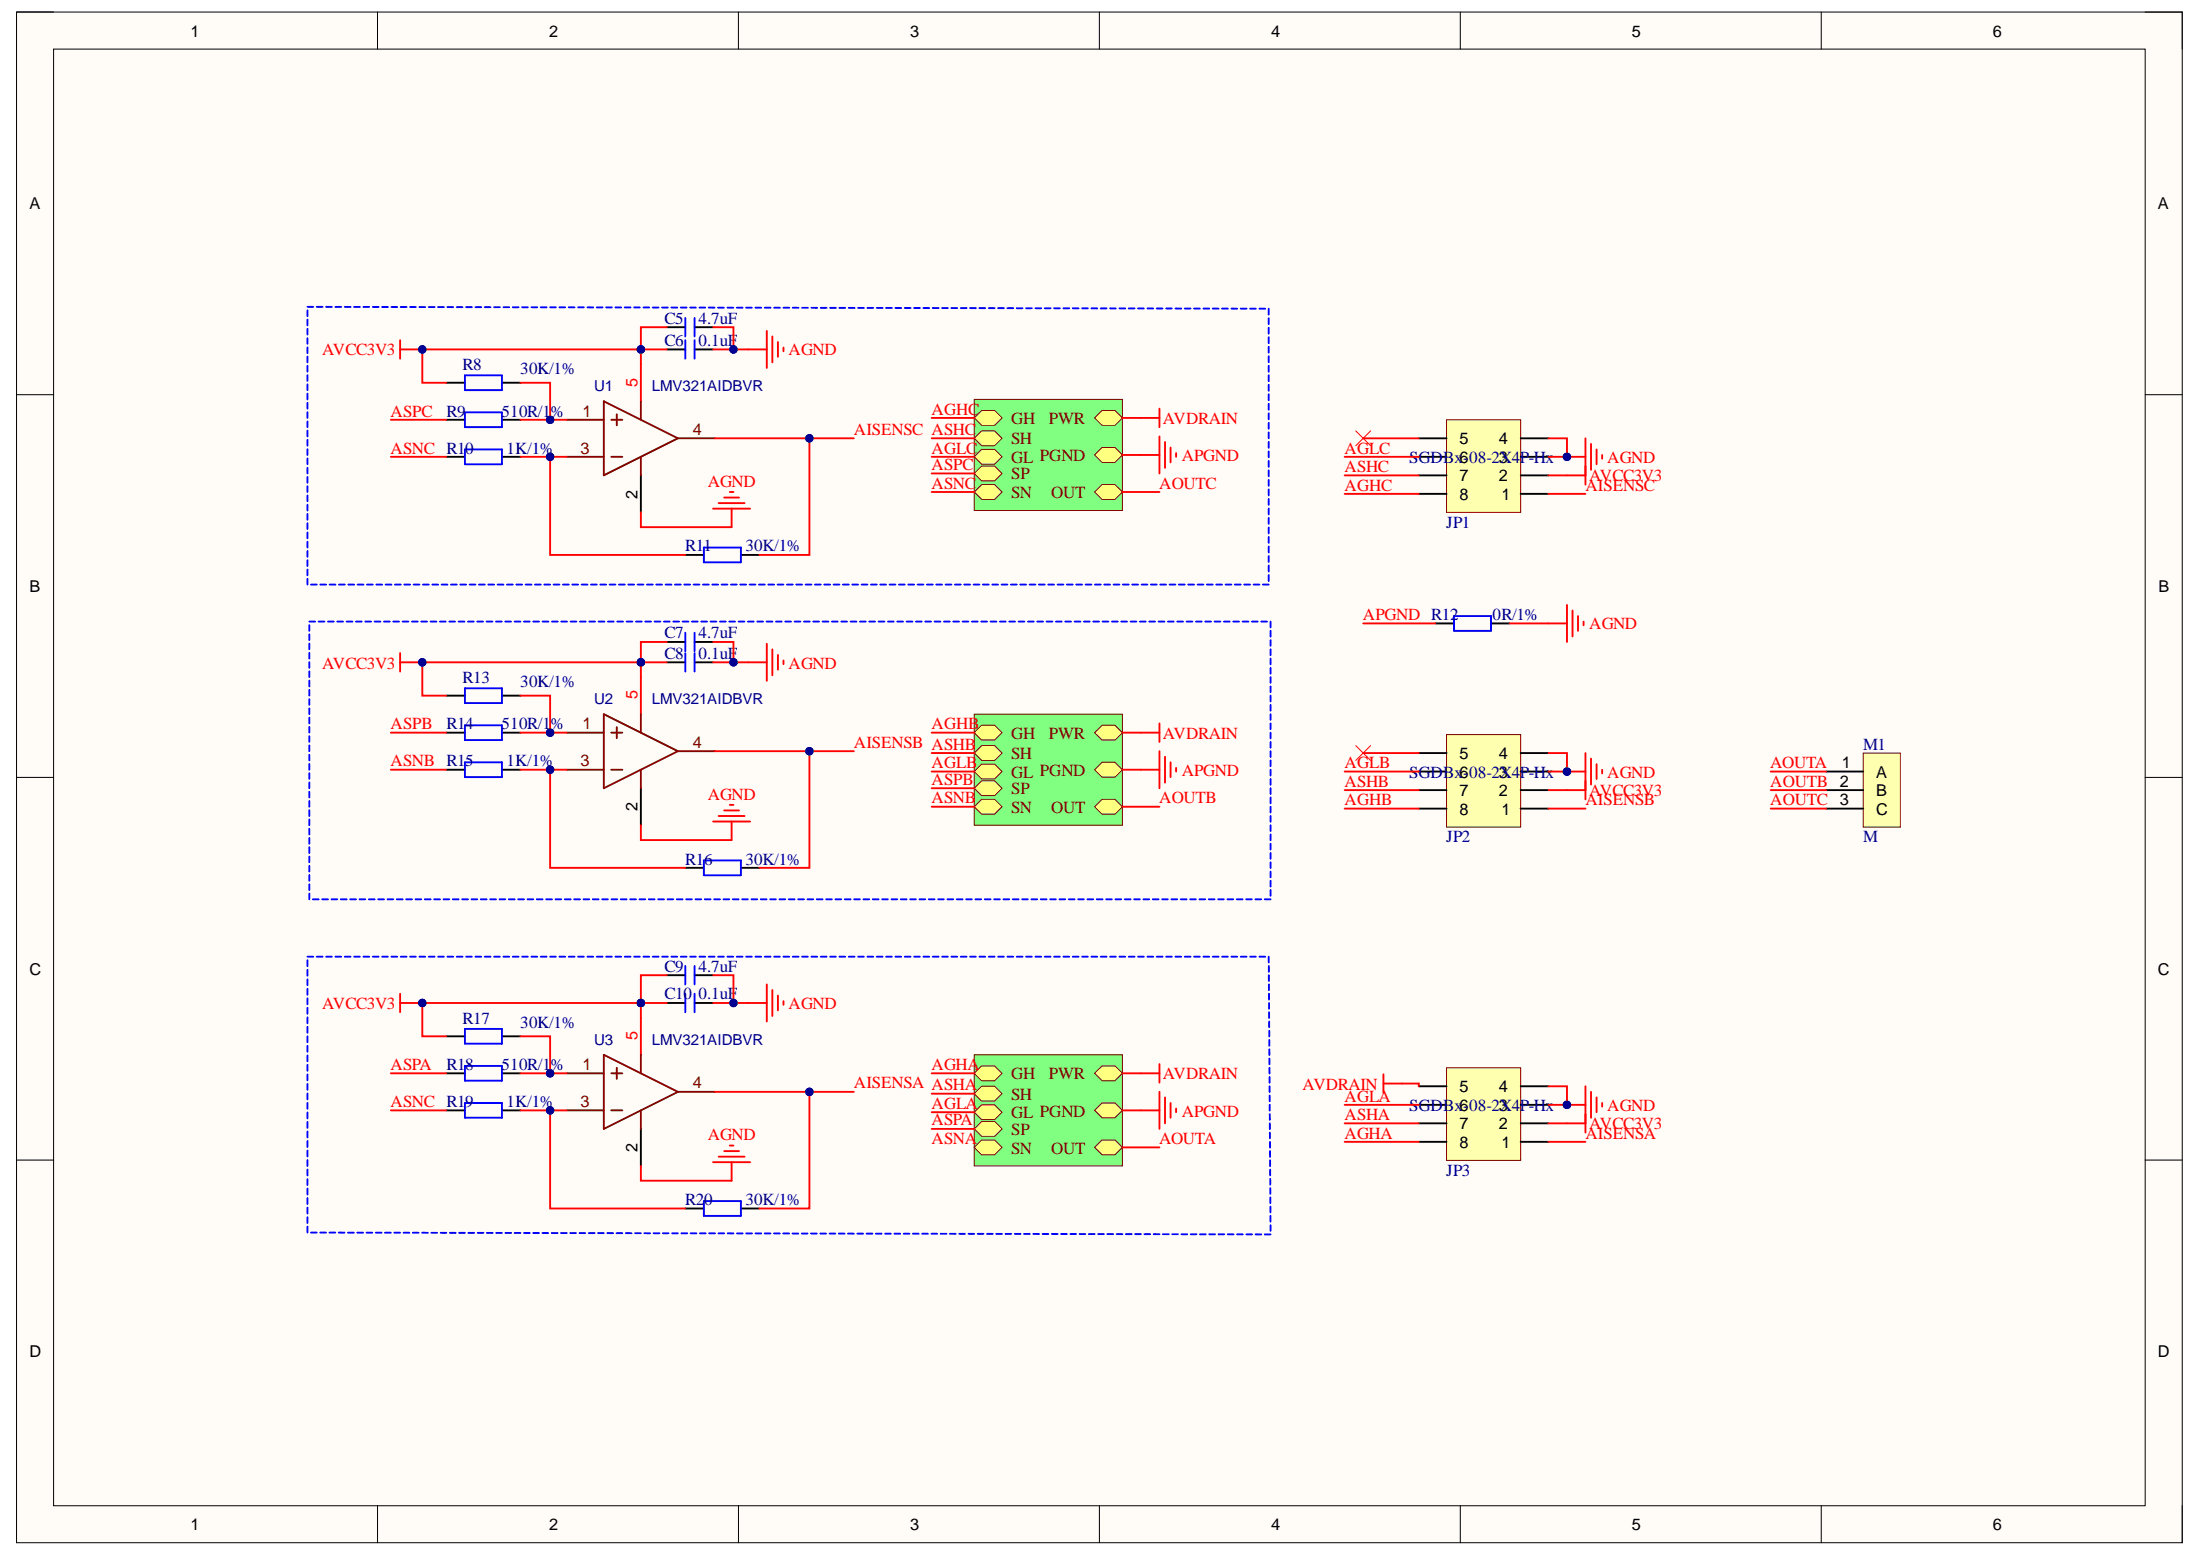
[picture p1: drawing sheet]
<svg xmlns="http://www.w3.org/2000/svg" width="297mm" height="210mm" viewBox="0 0 297 210" stroke-linecap="round" stroke-linejoin="round" font-family="sans-serif">
<path d="M2.2 1.6h292.4v206.6h-292.4z" fill-rule="evenodd" fill="#fffcf8"/>
<path d="M2.2 1.6h292.4v206.6h-292.4z" fill="none" stroke="#000" stroke-width=".14"/>
<path d="M7.2 6.6h282.4v196.7h-282.4z" fill-rule="evenodd" fill="#fffcf8"/>
<g fill="none" stroke="#000" stroke-width=".14">
<path d="M2.2 1.6h5M7.2 6.6h282.4v196.7h-282.4zM51 1.6v5M99.7 1.6v5M148.4 1.6v5M197.2 1.6v5M245.9 1.6v5M289.6 1.6h5v5M2.2 53.3h5M289.6 53.3h5M2.2 104.9h5M289.6 104.9h5"/>
<path d="M2.2 156.6h5M289.6 156.6h5M51 203.3v4.9M99.7 203.3v4.9M148.4 203.3v4.9M197.2 203.3v4.9M245.9 203.3v4.9M294.6 203.3v4.9"/>
</g>
<path d="M131.5 53.9h20v15h-20z" fill-rule="evenodd" fill="#80ff80"/>
<path d="M131.5 53.9h20v15h-20z" fill="none" stroke="#800000" stroke-width=".14"/>
<path d="M147.8 61.4l1-1h1.7l1 1-1 1h-1.7z" fill-rule="evenodd" fill="#ffff80"/>
<path d="M147.8 61.4l1-1h1.7l1 1-1 1h-1.7z" fill="none" stroke="#800000" stroke-width=".14"/>
<path d="M131.5 63.9l1-1h1.8l1 1-1 1h-1.8z" fill-rule="evenodd" fill="#ffff80"/>
<path d="M131.5 63.9l1-1h1.8l1 1-1 1h-1.8z" fill="none" stroke="#800000" stroke-width=".14"/>
<path d="M131.5 59.2l1-1h1.8l1 1-1 1h-1.8z" fill-rule="evenodd" fill="#ffff80"/>
<path d="M131.5 59.2l1-1h1.8l1 1-1 1h-1.8z" fill="none" stroke="#800000" stroke-width=".14"/>
<path d="M131.5 66.4l1-1h1.8l1 1-1 1h-1.8z" fill-rule="evenodd" fill="#ffff80"/>
<path d="M131.5 66.4l1-1h1.8l1 1-1 1h-1.8z" fill="none" stroke="#800000" stroke-width=".14"/>
<path d="M131.5 61.7l1-1h1.8l1 1-1 1h-1.8z" fill-rule="evenodd" fill="#ffff80"/>
<path d="M131.5 61.7l1-1h1.8l1 1-1 1h-1.8z" fill="none" stroke="#800000" stroke-width=".14"/>
<path d="M131.5 56.4l1-1h1.8l1 1-1 1h-1.8z" fill-rule="evenodd" fill="#ffff80"/>
<path d="M131.5 56.4l1-1h1.8l1 1-1 1h-1.8z" fill="none" stroke="#800000" stroke-width=".14"/>
<path d="M147.8 56.4l1-1h1.7l1 1-1 1h-1.7z" fill-rule="evenodd" fill="#ffff80"/>
<path d="M147.8 56.4l1-1h1.7l1 1-1 1h-1.7z" fill="none" stroke="#800000" stroke-width=".14"/>
<path d="M147.8 66.4l1-1h1.7l1 1-1 1h-1.7z" fill-rule="evenodd" fill="#ffff80"/>
<path d="M147.8 66.4l1-1h1.7l1 1-1 1h-1.7z" fill="none" stroke="#800000" stroke-width=".14"/>
<path d="M154 56.4h2.5M156.5 55.2v2.5M156.5 58.9v5M157.3 59.7v3.5M154 61.4h2.5M158 60.4v2M158.8 61.2v.5" fill="none" stroke="#f00" stroke-width=".25"/>
<path d="M131.5 96.4h20v15h-20z" fill-rule="evenodd" fill="#80ff80"/>
<path d="M131.5 96.4h20v15h-20z" fill="none" stroke="#800000" stroke-width=".14"/>
<path d="M147.8 103.9l1-1h1.7l1 1-1 1h-1.7z" fill-rule="evenodd" fill="#ffff80"/>
<path d="M147.8 103.9l1-1h1.7l1 1-1 1h-1.7z" fill="none" stroke="#800000" stroke-width=".14"/>
<path d="M132.5 105.4h1.8l1 1-1 1h-1.8l-1-1z" fill-rule="evenodd" fill="#ffff80"/>
<path d="M132.5 105.4h1.8l1 1-1 1h-1.8l-1-1z" fill="none" stroke="#800000" stroke-width=".14"/>
<path d="M131.5 101.6l1-1h1.8l1 1-1 1h-1.8z" fill-rule="evenodd" fill="#ffff80"/>
<path d="M131.5 101.6l1-1h1.8l1 1-1 1h-1.8z" fill="none" stroke="#800000" stroke-width=".14"/>
<path d="M131.5 108.9l1-1h1.8l1 1-1 1h-1.8z" fill-rule="evenodd" fill="#ffff80"/>
<path d="M131.5 108.9l1-1h1.8l1 1-1 1h-1.8z" fill="none" stroke="#800000" stroke-width=".14"/>
<path d="M131.5 104.1l1-1h1.8l1 1-1 1h-1.8z" fill-rule="evenodd" fill="#ffff80"/>
<path d="M131.5 104.1l1-1h1.8l1 1-1 1h-1.8z" fill="none" stroke="#800000" stroke-width=".14"/>
<path d="M131.5 98.9l1-1h1.8l1 1-1 1h-1.8z" fill-rule="evenodd" fill="#ffff80"/>
<path d="M131.5 98.9l1-1h1.8l1 1-1 1h-1.8z" fill="none" stroke="#800000" stroke-width=".14"/>
<path d="M147.8 98.9l1-1h1.7l1 1-1 1h-1.7z" fill-rule="evenodd" fill="#ffff80"/>
<path d="M147.8 98.9l1-1h1.7l1 1-1 1h-1.7z" fill="none" stroke="#800000" stroke-width=".14"/>
<path d="M147.8 108.9l1-1h1.7l1 1-1 1h-1.7z" fill-rule="evenodd" fill="#ffff80"/>
<path d="M147.8 108.9l1-1h1.7l1 1-1 1h-1.7z" fill="none" stroke="#800000" stroke-width=".14"/>
<path d="M154 98.9h2.5M156.5 97.7v2.5M154 103.9h2.5M156.5 101.4v5M157.3 102.2v3.5M158 102.9v2M158.8 103.7v.4" fill="none" stroke="#f00" stroke-width=".25"/>
<path d="M131.5 142.4h20v15h-20z" fill-rule="evenodd" fill="#80ff80"/>
<path d="M131.5 142.4h20v15h-20z" fill="none" stroke="#800000" stroke-width=".14"/>
<path d="M147.8 149.9l1-1h1.7l1 1-1 1h-1.7z" fill-rule="evenodd" fill="#ffff80"/>
<path d="M147.8 149.9l1-1h1.7l1 1-1 1h-1.7z" fill="none" stroke="#800000" stroke-width=".14"/>
<path d="M132.5 151.4h1.8l1 1-1 1h-1.8l-1-1z" fill-rule="evenodd" fill="#ffff80"/>
<path d="M132.5 151.4h1.8l1 1-1 1h-1.8l-1-1z" fill="none" stroke="#800000" stroke-width=".14"/>
<path d="M131.5 147.6l1-1h1.8l1 1-1 1h-1.8z" fill-rule="evenodd" fill="#ffff80"/>
<path d="M131.5 147.6l1-1h1.8l1 1-1 1h-1.8z" fill="none" stroke="#800000" stroke-width=".14"/>
<path d="M131.5 154.9l1-1h1.8l1 1-1 1h-1.8z" fill-rule="evenodd" fill="#ffff80"/>
<path d="M131.5 154.9l1-1h1.8l1 1-1 1h-1.8z" fill="none" stroke="#800000" stroke-width=".14"/>
<path d="M131.5 150.1l1-1h1.8l1 1-1 1h-1.8z" fill-rule="evenodd" fill="#ffff80"/>
<path d="M131.5 150.1l1-1h1.8l1 1-1 1h-1.8z" fill="none" stroke="#800000" stroke-width=".14"/>
<path d="M131.5 144.9l1-1h1.8l1 1-1 1h-1.8z" fill-rule="evenodd" fill="#ffff80"/>
<path d="M131.5 144.9l1-1h1.8l1 1-1 1h-1.8z" fill="none" stroke="#800000" stroke-width=".14"/>
<path d="M147.8 144.9l1-1h1.7l1 1-1 1h-1.7z" fill-rule="evenodd" fill="#ffff80"/>
<path d="M147.8 144.9l1-1h1.7l1 1-1 1h-1.7z" fill="none" stroke="#800000" stroke-width=".14"/>
<path d="M147.8 154.9l1-1h1.7l1 1-1 1h-1.7z" fill-rule="evenodd" fill="#ffff80"/>
<path d="M147.8 154.9l1-1h1.7l1 1-1 1h-1.7z" fill="none" stroke="#800000" stroke-width=".14"/>
<g fill="none" stroke="#f00" stroke-width=".25">
<path d="M54 45.9v2.5M54 47.2h2.5M86.5 49.2v5M101 47.2h2.5M103.5 44.7v5M104.3 45.4v3.5M105 46.2v2M105.8 46.9v.5M96.3 68.7h5M97 67.9h3.5M97.8 67.2h2M98.5 66.4h.5"/>
<path d="M98.8 68.7v2.5M54 88.2v2.5M54 89.4h2.5M86.5 91.4v5M101 89.4h2.5M103.5 86.9v5M104.3 87.7v3.5M105 88.4v2M105.8 89.2v.5M96.3 110.9h5M97 110.1h3.5M97.8 109.4h2"/>
<path d="M98.5 108.6h.5M98.8 110.9v2.5M54 134.1v2.5M54 135.4h2.5M86.5 137.4v5M101 135.4h2.5M103.5 132.9v5M104.3 133.6v3.5M105 134.4v2M105.8 135.1v.5M96.3 156.9h5M97 156.1h3.5"/>
<path d="M97.8 155.4h2M98.5 154.6h.5M98.8 156.9v2.5M154 144.9h2.5M154 149.9h2.5M156.5 143.6v2.5M156.5 147.4v5M157.3 148.1v3.5M158 148.9v2M158.8 149.6v.5"/>
</g>
<g fill="none" stroke="#800" stroke-width=".25">
<path d="M76.5 56.7h5M81.5 54.2l10 5-10 5zM82.5 56.7h1.5M83.3 55.9v1.5M86.5 54.2v2.5M91.5 59.2h5M76.5 61.7h5M82.5 61.7h1.5M86.5 61.7v2.5M76.5 98.9h5M81.5 96.4l10 5-10 5zM82.5 98.9h1.5"/>
<path d="M83.3 98.2v1.4M86.5 96.4v2.5M76.5 103.9h5M82.5 103.9h1.5M86.5 103.9v2.5M91.5 101.4h5M76.5 144.9h5M76.5 149.9h5M81.5 142.4l10 5-10 5zM82.5 144.9h1.5M82.5 149.9h1.5M83.3 144.1v1.5"/>
<path d="M86.5 142.4v2.5M86.5 149.9v2.5M91.5 147.4h5"/>
</g>
<g fill="none" stroke="#000" stroke-width=".25">
<path d="M60.3 56.7h2.5M60.3 51.7h2.5M67.8 56.7h2.5M67.8 51.7h2.5M90 47.2h2.5M93.8 47.2h2.5M60.3 61.7h2.5M67.8 61.7h2.5M86.5 64.2v5M92.5 74.9h2.5M100 74.9h2.5M60.3 98.9h2.5"/>
<path d="M60.3 93.9h2.5M67.8 98.9h2.5M67.8 93.9h2.5M90 89.4h2.5M93.8 89.4h2.5M60.3 103.9h2.5M67.8 103.9h2.5M86.5 106.4v5M92.5 117.1h2.5M100 117.1h2.5M60.3 139.9h2.5M67.8 139.9h2.5"/>
<path d="M90 135.4h2.5M93.8 135.4h2.5M60.3 144.9h2.5M60.3 149.9h2.5M67.8 144.9h2.5M67.8 149.9h2.5M86.5 152.4v5M92.5 163.1h2.5M100 163.1h2.5"/>
</g>
<g fill="none" stroke="#00f" stroke-width=".25">
<path d="M41.5 41.4h.8M41.5 41.9v.8M41.5 43.1v.8M41.5 44.4v.8M41.5 45.6v.8M41.5 46.9v.8M41.5 48.1v.8M41.5 49.4v.8M41.5 50.6v.8M41.5 51.9v.8M41.5 53.1v.8M41.5 54.4v.8"/>
<path d="M41.5 55.6v.8M41.5 56.9v.8M41.5 58.1v.8M41.5 59.4v.8M42.8 41.4h.8M44 41.4h.8M45.3 41.4h.8M46.5 41.4h.8M47.8 41.4h.8M49.1 41.4h.8M50.3 41.4h.8M51.6 41.4h.8"/>
<path d="M52.8 41.4h.8M54.1 41.4h.8M55.4 41.4h.8M56.6 41.4h.8M57.9 41.4l.8 .1M59.1 41.5h.8M60.4 41.5h.8M61.7 41.5h.8M62.8 50.7h5v2h-5zM62.8 55.7h5v2h-5zM62.9 41.5h.8M64.2 41.5h.8"/>
<path d="M65.4 41.5h.8M66.7 41.5h.8M68 41.5h.8M69.2 41.5h.8M70.5 41.5h.8M71.7 41.5h.8M73 41.5h.8M74.3 41.5h.8M75.5 41.5h.8M76.8 41.5h.8M78 41.5h.8M79.3 41.5h.8"/>
<path d="M80.6 41.5h.8M81.8 41.5h.8M83.1 41.5h.8M84.3 41.5h.8M85.6 41.5h.8M86.9 41.5h.8M88.1 41.5h.8M89.4 41.5h.8M90.6 41.5h.8M91.9 41.5h.8M92.5 45.9v2.5M93.2 41.5h.8"/>
<path d="M93.8 45.9v2.5M94.4 41.5h.8M95.7 41.5h.8M96.9 41.5h.8M98.2 41.5h.8M99.5 41.5h.8M100.7 41.5h.8M102 41.5h.8M103.3 41.5h.7M104.5 41.5h.8M105.8 41.5h.8M107 41.5h.8"/>
<path d="M108.3 41.5h.8M109.6 41.5l.7 .1M110.8 41.6h.8M112.1 41.6h.8M113.3 41.6h.8M114.6 41.6h.8M115.9 41.6h.7M117.1 41.6h.8M118.4 41.6h.8M119.6 41.6h.8M120.9 41.6h.8M122.2 41.6h.7"/>
<path d="M123.4 41.6h.8M124.7 41.6h.8M125.9 41.6h.8M127.2 41.6h.8M128.5 41.6h.7M129.7 41.6h.8M131 41.6h.8M132.2 41.6h.8M133.5 41.6h.8M134.8 41.6h.7M136 41.6h.8M137.3 41.6h.8"/>
<path d="M138.5 41.6h.8M139.8 41.6h.8M141.1 41.6h.7M142.3 41.6h.8M143.6 41.6h.8M144.8 41.6h.8M146.1 41.6h.8M147.4 41.6h.7M148.6 41.6h.8M149.9 41.6h.8M151.1 41.6h.8M152.4 41.6h.8"/>
<path d="M153.7 41.6h.7M154.9 41.6h.8M156.2 41.6h.8M157.4 41.6h.8M158.7 41.6h.8M160 41.6h.7M161.2 41.6l.8 .1M162.5 41.7h.8M163.7 41.7h.8M165 41.7h.8M166.3 41.7h.7M167.5 41.7h.8"/>
<path d="M168.8 41.7h.8M170 41.7h.8M171.3 41.7v.8M171.3 43v.8M171.3 44.2v.8M171.3 45.5v.8M171.3 46.8v.8M171.3 48.1v.8M171.3 49.4v.8M171.3 50.7v.8M171.3 51.9v.8M171.3 53.2v.8"/>
<path d="M171.3 54.5v.8M171.3 55.8v.8M171.3 57.1v.8M171.3 58.4v.8M171.3 59.6v.8M41.5 60.6v.8M41.5 61.9v.8M41.5 63.1v.8M41.5 64.4v.8M41.5 65.6v.8M41.5 66.9v.8M41.5 68.1v.8"/>
<path d="M41.5 69.4v.8M41.5 70.6v.8M41.5 71.9v.8M41.5 73.1v.8M41.5 74.4v.8M41.5 75.6v.8M41.5 76.9v.8M41.5 78.1v.8M42 78.9h.8M43.2 78.9h.8M44.5 78.9h.8M45.8 78.9h.8"/>
<path d="M47 78.9h.8M48.3 78.9h.8M49.5 78.9h.8M50.8 78.9h.8M52.1 78.9h.8M53.3 78.9h.8M54.6 78.9h.8M55.8 78.9h.8M57.1 78.9h.8M58.4 78.9h.8M59.6 78.9h.8M60.9 78.9h.8"/>
<path d="M62.1 78.9h.8M62.8 60.7h5v2h-5zM63.4 78.9h.8M64.7 78.9h.8M65.9 78.9h.8M67.2 78.9h.8M68.4 78.9h.8M69.7 78.9h.8M71 78.9h.8M72.2 78.9h.8M73.5 78.9h.8M74.7 78.9h.8"/>
<path d="M76 78.9h.8M77.3 78.9h.8M78.5 78.9h.8M79.8 78.9h.8M81 78.9h.8M82.3 78.9h.8M83.6 78.9h.8M84.8 78.9h.8M86.1 78.9h.8M87.3 78.9h.8M88.6 78.9h.8M89.9 78.9h.8"/>
<path d="M91.1 78.9h.8M92.4 78.9h.8M93.6 78.9h.8M94.9 78.9h.8M95 73.9h5v2h-5zM96.2 78.9h.8M97.4 78.9h.8M98.7 78.9h.8M99.9 78.9h.8M101.2 78.9h.8M102.5 78.9h.8M103.7 78.9h.8"/>
<path d="M105 78.9h.8M106.2 78.9h.8M107.5 78.9h.8M108.8 78.9h.8M110 78.9h.8M111.3 78.9h.8M112.5 78.9h.8M113.8 78.9h.8M115.1 78.9h.8M116.3 78.9h.8M117.6 78.9h.8M118.9 78.9h.7"/>
<path d="M120.1 78.9h.8M121.4 78.9h.8M122.6 78.9h.8M123.9 78.9h.8M125.2 78.9h.7M126.4 78.9h.8M127.7 78.9h.8M128.9 78.9h.8M130.2 78.9h.8M131.5 78.9h.7M132.7 78.9h.8M134 78.9h.8"/>
<path d="M135.2 78.9h.8M136.5 78.9h.8M137.8 78.9h.7M139 78.9h.8M140.3 78.9h.8M141.5 78.9h.8M142.8 78.9h.8M144.1 78.9h.7M145.3 78.9h.8M146.6 78.9h.8M147.8 78.9h.8M149.1 78.9h.8"/>
<path d="M150.4 78.9h.7M151.6 78.9h.8M152.9 78.9h.8M154.1 78.9h.8M155.4 78.9h.8M156.7 78.9h.7M157.9 78.9h.8M159.2 78.9h.8M160.4 78.9h.8M161.7 78.9h.8M163 78.9h.7M164.2 78.9h.8"/>
<path d="M165.5 78.9h.8M166.7 78.9h.8M168 78.9h.8M169.3 78.9h.7M170.5 78.9h.8M171.3 60.9v.8M171.3 62.2v.8M171.3 63.5v.8M171.3 64.8v.8M171.3 66.1v.8M171.3 67.4v.8M171.3 68.6v.8"/>
<path d="M171.3 69.9v.8M171.3 71.2v.8M171.3 72.5v.8M171.3 73.8v.8M171.3 75.1v.8M171.3 76.3v.8M171.3 77.6v.8M41.8 83.9h.7M41.8 84.4v.8M41.8 85.6v.8M41.8 86.9v.8M41.8 88.1v.8"/>
<path d="M41.8 89.4v.8M41.8 90.6v.8M41.8 91.9v.8M41.8 93.1v.8M41.8 94.4v.8M41.8 95.6v.8M41.8 96.9v.8M41.8 98.1v.8M41.8 99.4v.8M43 83.9h.8M44.3 83.9h.8M45.5 83.9h.8"/>
<path d="M46.8 83.9h.8M48.1 83.9h.7M49.3 83.9h.8M50.6 83.9h.8M51.8 83.9h.8M53.1 83.9h.8M54.4 83.9h.7M55.6 83.9h.8M56.9 83.9h.8M58.1 83.9h.8M59.4 83.9h.8M60.7 83.9h.7"/>
<path d="M61.9 83.9h.8M62.8 92.9h5v2h-5zM62.8 97.9h5v2h-5zM63.2 83.9h.8M64.4 83.9h.8M65.7 83.9h.8M67 83.9h.7M68.2 83.9h.8M69.5 83.9h.8M70.7 83.9h.8M72 83.9h.8M73.3 83.9h.7"/>
<path d="M74.5 83.9h.8M75.8 83.9h.8M77 83.9h.8M78.3 83.9h.8M79.6 83.9h.7M80.8 83.9h.8M82.1 83.9h.8M83.3 83.9h.8M84.6 83.9h.8M85.9 83.9h.7M87.1 83.9h.8M88.4 83.9h.8"/>
<path d="M89.6 83.9h.8M90.9 83.9h.8M92.2 83.9h.8M92.5 88.2v2.5M93.4 83.9h.8M93.8 88.2v2.5M94.7 83.9h.8M95.9 83.9h.8M97.2 83.9h.8M98.5 83.9h.8M99.7 83.9h.8M101 83.9h.8"/>
<path d="M102.2 83.9h.8M103.5 83.9h.8M104.8 83.9h.8M106 83.9h.8M107.3 83.9h.8M108.5 83.9h.8M109.8 83.9h.8M111.1 83.9h.8M112.3 83.9h.8M113.6 83.9h.8M114.8 83.9h.8M116.1 83.9h.8"/>
<path d="M117.4 83.9h.8M118.6 83.9h.8M119.9 83.9h.8M121.1 83.9h.8M122.4 83.9h.8M123.7 83.9h.8M124.9 83.9h.8M126.2 83.9h.8M127.4 83.9h.8M128.7 83.9h.8M130 83.9h.8M131.2 83.9h.8"/>
<path d="M132.5 83.9h.8M133.7 83.9h.8M135 83.9h.8M136.3 83.9h.8M137.5 83.9h.8M138.8 83.9h.8M140 83.9h.8M141.3 83.9h.8M142.6 83.9h.8M143.8 83.9h.8M145.1 83.9h.8M146.3 83.9h.8"/>
<path d="M147.6 83.9h.8M148.9 83.9h.8M150.1 83.9h.8M151.4 83.9h.8M152.6 83.9h.8M153.9 83.9h.8M155.2 83.9h.8M156.4 83.9h.8M157.7 83.9h.8M158.9 83.9h.8M160.2 83.9h.8M161.5 83.9h.8"/>
<path d="M162.7 83.9h.8M164 83.9h.8M165.2 83.9h.8M166.5 83.9h.8M167.8 83.9h.8M169 83.9h.8M170.3 83.9h.8M171.5 83.9v.8M171.5 85.2v.7M171.5 86.4v.8M171.5 87.7v.7M171.5 88.9v.8"/>
<path d="M171.5 90.2v.7M171.5 91.4v.8M171.5 92.7v.7M171.5 93.9v.8M171.5 95.2v.7M171.5 96.4v.8M171.5 97.7v.7M171.5 98.9v.8M41.8 100.6v.8M41.8 101.9v.7M41.8 103.1v.8M41.8 104.4v.7"/>
<path d="M41.8 105.6v.8M41.8 106.9v.7M41.8 108.1v.8M41.8 109.4v.7M41.8 110.6v.8M41.8 111.9v.7M41.8 113.1v.8M41.8 114.4v.7M41.8 115.6v.8M41.8 116.9v.7M41.8 118.1v.8M41.8 119.4v.7"/>
<path d="M62.8 102.9h5v2h-5zM95 116.1h5v2h-5zM171.5 100.2v.7M171.5 101.4v.8M171.5 102.6v.8M171.5 103.9v.8M171.5 105.1v.8M171.5 106.4v.8M171.5 107.6v.8M171.5 108.9v.8M171.5 110.1v.8M171.5 111.4v.8"/>
<path d="M171.5 112.6v.8M171.5 113.9v.8M171.5 115.1v.8M171.5 116.4v.8M171.5 117.6v.8M171.5 118.9v.8M41.5 129.6v.8M41.5 130.9v.8M41.5 132.2v.8M41.5 133.5v.8M41.5 134.8v.8M41.5 136v.8"/>
<path d="M41.5 137.3v.8M41.5 138.6v.8M41.5 139.9v.8M41.5 129.1h.8M41.8 120.6v.8M42.2 121.4h.8M42.8 129.1h.8M43.5 121.4h.8M44 129.1h.8M44.8 121.4h.7M45.3 129.1h.8M46 121.4h.8"/>
<path d="M46.5 129.1h.8M47.3 121.4h.8M47.8 129.1h.8M48.5 121.4h.8M49.1 129.1h.8M49.8 121.4h.8M50.3 129.1h.8M51.1 121.4h.7M51.6 129.1h.8M52.3 121.4h.8M52.8 129.1h.8M53.6 121.4h.8"/>
<path d="M54.1 129.1h.8M54.8 121.4h.8M55.4 129.1h.8M56.1 121.4h.8M56.6 129.1h.8M57.4 121.4h.7M57.9 129.1h.8M58.6 121.4h.8M59.1 129.1h.8M59.9 121.4h.8M60.4 129.1h.8M61.1 121.4h.8"/>
<path d="M61.7 129.1h.8M62.4 121.4h.8M62.8 138.9h5v2h-5zM62.9 129.1h.8M63.7 121.4h.7M64.2 129.1h.8M64.9 121.4h.8M65.4 129.1h.8M66.2 121.4h.8M66.7 129.1h.8M67.4 121.4h.8M68 129.1h.8"/>
<path d="M68.7 121.4h.8M69.2 129.1h.8M70 121.4h.7M70.5 129.1h.8M71.2 121.4h.8M71.7 129.1h.8M72.5 121.4h.8M73 129.1h.8M73.7 121.4h.8M74.3 129.1h.8M75 121.4h.8M75.5 129.1h.8"/>
<path d="M76.3 121.4h.7M76.8 129.1h.8M77.5 121.4h.8M78 129.1h.8M78.8 121.4h.8M79.3 129.1h.8M80 121.4h.8M80.6 129.1h.8M81.3 121.4h.8M81.8 129.1h.8M82.6 121.4h.7M83.1 129.1h.8"/>
<path d="M83.8 121.4h.8M84.3 129.1h.8M85.1 121.4h.8M85.6 129.1h.8M86.3 121.4h.8M86.9 129.1h.8M87.6 121.4h.8M88.1 129.1h.8M88.9 121.4h.7M89.4 129.1h.8M90.1 121.4h.8M90.6 129.1h.8"/>
<path d="M91.4 121.4h.8M91.9 129.1h.8M92.5 134.1v2.5M92.6 121.4h.8M93.2 129.1h.8M93.8 134.1v2.5M93.9 121.4h.8M94.4 129.1h.8M95.2 121.4h.7M95.7 129.1h.8M96.4 121.4h.8M96.9 129.1h.8"/>
<path d="M97.7 121.4h.8M98.2 129.1h.8M98.9 121.4h.8M99.5 129.1h.8M100.2 121.4h.8M100.7 129.1h.8M101.5 121.4h.8M102 129.1h.8M102.7 121.4h.8M103.3 129.1h.7M104 121.4h.8M104.5 129.1h.8"/>
<path d="M105.2 121.4h.8M105.8 129.1h.8M106.5 121.4h.8M107 129.1h.8M107.8 121.4h.8M108.3 129.1h.8M109 121.4h.8M109.6 129.1h.7M110.3 121.4h.8M110.8 129.1h.8M111.5 121.4h.8M112.1 129.1h.8"/>
<path d="M112.8 121.4h.8M113.3 129.1h.8M114.1 121.4h.8M114.6 129.1h.8M115.3 121.4h.8M115.9 129.1h.7M116.6 121.4h.8M117.1 129.1h.8M117.8 121.4h.8M118.4 129.1h.8M119.1 121.4h.8M119.6 129.1h.8"/>
<path d="M120.4 121.4h.8M120.9 129.1h.8M121.6 121.4h.8M122.2 129.1h.7M122.9 121.4h.8M123.4 129.1h.8M124.1 121.4h.8M124.7 129.1h.8M125.4 121.4h.8M125.9 129.1h.8M126.7 121.4h.7M127.2 129.1h.8"/>
<path d="M127.9 121.4h.8M128.5 129.1h.7M129.2 121.4h.8M129.7 129.1h.8M130.4 121.4h.8M131 129.1h.8M131.7 121.4h.8M132.2 129.1h.8M133 121.4h.7M133.5 129.1h.8M134.2 121.4h.8M134.8 129.1h.7"/>
<path d="M135.5 121.4h.8M136 129.1h.8M136.7 121.4h.8M137.3 129.1h.8M138 121.4h.8M138.5 129.1h.8M139.3 121.4h.7M139.8 129.1h.8M140.5 121.4h.8M141.1 129.1h.7M141.8 121.4h.8M142.3 129.1h.8"/>
<path d="M143 121.4h.8M143.6 129.1h.8M144.3 121.4h.8M144.8 129.1h.8M145.6 121.4h.7M146.1 129.1h.8M146.8 121.4h.8M147.4 129.1h.7M148.1 121.4h.8M148.6 129.1h.8M149.3 121.4h.8M149.9 129.1h.8"/>
<path d="M150.6 121.4h.8M151.1 129.1h.8M151.9 121.4h.7M152.4 129.1h.8M153.1 121.4h.8M153.7 129.1h.7M154.4 121.4h.8M154.9 129.1h.8M155.6 121.4h.8M156.2 129.1h.8M156.9 121.4h.8M157.4 129.1h.8"/>
<path d="M158.2 121.4h.7M158.7 129.1h.8M159.4 121.4h.8M160 129.1h.7M160.7 121.4h.8M161.2 129.1h.8M161.9 121.4h.8M162.5 129.1h.8M163.2 121.4h.8M163.7 129.1h.8M164.5 121.4h.7M165 129.1h.8"/>
<path d="M165.7 121.4h.8M166.3 129.1h.7M167 121.4h.8M167.5 129.1h.8M168.2 121.4h.8M168.8 129.1h.8M169.5 121.4h.8M170 129.1h.8M170.8 121.4h.7M171.3 129.1v.8M171.3 130.4v.8M171.3 131.6v.8"/>
<path d="M171.3 132.9v.8M171.3 134.1v.8M171.3 135.4v.8M171.3 136.6l.1 .8M171.4 137.9v.8M171.4 139.1v.8M171.5 120.1v.8M41.5 141.2v.8M41.5 142.5v.8M41.5 143.7v.9M41.5 145v.8M41.5 146.3v.8"/>
<path d="M41.5 147.6v.8M41.5 148.9v.8M41.5 150.2v.8M41.5 151.4v.9M41.5 152.7v.8M41.5 154v.8M41.5 155.3v.8M41.5 156.6v.8M41.5 157.9v.8M41.5 159.2v.8M62.8 143.9h5v2h-5zM62.8 148.9h5v2h-5z"/>
<path d="M171.4 140.4v.8M171.4 141.6v.8M171.4 142.9v.8M171.4 144.1v.8M171.4 145.4v.8M171.4 146.6v.8M171.4 147.9v.8M171.4 149.1v.8M171.4 150.4v.8M171.4 151.6l.1 .8M171.5 152.9v.8M171.5 154.1v.8"/>
<path d="M171.5 155.4v.8M171.5 156.6v.8M171.5 157.9v.8M171.5 159.1v.8M41.5 160.4v.8M41.5 161.7v.8M41.5 163v.8M41.5 164.3v.8M41.5 165.6v.8M42 166.4h.8M43.2 166.4h.8M44.5 166.4h.8"/>
<path d="M45.7 166.4h.8M47 166.4h.8M48.2 166.4h.8M49.5 166.4h.8M50.7 166.4h.8M52 166.4h.8M53.2 166.4h.8M54.5 166.4h.8M55.7 166.4h.8M57 166.4h.8M58.2 166.4h.8M59.5 166.4h.8"/>
<path d="M60.7 166.4h.8M62 166.4h.8M63.2 166.4h.8M64.5 166.4h.8M65.7 166.4h.8M67 166.4h.8M68.2 166.4h.8M69.5 166.4h.8M70.7 166.4h.8M72 166.4h.8M73.2 166.4h.8M74.5 166.4h.8"/>
<path d="M75.7 166.4h.8M77 166.4h.8M78.2 166.4h.8M79.5 166.5h.8M80.7 166.5h.8M82 166.5h.8M83.2 166.5h.8M84.5 166.5h.8M85.7 166.5h.8M87 166.5h.8M88.2 166.5h.8M89.5 166.5h.8"/>
<path d="M90.7 166.5h.8M92 166.5h.8M93.2 166.5h.8M94.5 166.5h.8M95 162.1h5v2h-5zM95.7 166.5h.8M97 166.5h.8M98.3 166.5h.7M99.5 166.5h.8M100.7 166.5h.8M102 166.5h.8M103.2 166.5h.8"/>
<path d="M104.5 166.5h.8M105.8 166.5h.7M107 166.5h.8M108.3 166.5h.7M109.5 166.5h.8M110.8 166.5h.7M112 166.5h.8M113.3 166.5h.7M114.5 166.5h.8M115.8 166.5h.7M117 166.5h.8M118.3 166.5h.7"/>
<path d="M119.5 166.5h.8M120.8 166.5h.7M122 166.5h.8M123.3 166.5h.7M124.5 166.5h.8M125.8 166.5h.7M127 166.5h.8M128.3 166.5h.7M129.5 166.5h.8M130.8 166.5h.7M132 166.6h.8M133.3 166.6h.7"/>
<path d="M134.5 166.6h.8M135.8 166.6h.7M137 166.6h.8M138.3 166.6h.7M139.5 166.6h.8M140.8 166.6h.7M142 166.6h.8M143.3 166.6h.7M144.5 166.6h.8M145.8 166.6h.7M147 166.6h.8M148.3 166.6h.7"/>
<path d="M149.5 166.6h.8M150.8 166.6h.7M152 166.6h.8M153.3 166.6h.7M154.5 166.6h.8M155.8 166.6h.7M157 166.6h.8M158.3 166.6h.7M159.5 166.6h.8M160.8 166.6h.7M162 166.6h.8M163.3 166.6h.7"/>
<path d="M164.5 166.6h.8M165.8 166.6h.7M167 166.6h.8M168.3 166.6h.8M169.5 166.6h.8M170.8 166.6h.7M171.5 160.4v.8M171.5 161.6v.8M171.5 162.9v.8M171.5 164.1v.8M171.5 165.4v.8"/>
</g>
<path d="M195.3 144.1h10v12.5h-10z" fill-rule="evenodd" fill="#ffffb0"/>
<path d="M195.3 144.1h10v12.5h-10z" fill="none" stroke="#800000" stroke-width=".14"/>
<path d="M191.6 146.6h3.7M191.6 149.1h3.7M191.6 151.6h3.7M191.6 154.1h3.7M205.3 146.6h3.8M205.3 149.1h3.8M205.3 151.6h3.8M205.3 154.1h3.8" fill="none" stroke="#000" stroke-width=".25"/>
<path d="M195.3 99.2h10v12.4h-10z" fill-rule="evenodd" fill="#ffffb0"/>
<path d="M195.3 99.2h10v12.4h-10z" fill="none" stroke="#800000" stroke-width=".14"/>
<path d="M191.6 101.7h3.7M191.6 104.1h3.7M191.6 106.7h3.7M191.6 109.2h3.7M205.3 101.7h3.8M205.3 104.1h3.8M205.3 106.7h3.8M205.3 109.2h3.8" fill="none" stroke="#000" stroke-width=".25"/>
<path d="M195.3 56.7h10v12.5h-10z" fill-rule="evenodd" fill="#ffffb0"/>
<path d="M195.3 56.7h10v12.5h-10z" fill="none" stroke="#800000" stroke-width=".14"/>
<path d="M191.6 59.2h3.7M205.3 59.2h3.8M191.6 61.7h3.7M191.6 64.2h3.7M191.6 66.7h3.7M205.3 61.7h3.8M205.3 64.2h3.8M205.3 66.7h3.8" fill="none" stroke="#000" stroke-width=".25"/>
<path d="M251.6 101.7h5v9.9h-5z" fill-rule="evenodd" fill="#ffffb0"/>
<path d="M251.6 101.7h5v9.9h-5z" fill="none" stroke="#800000" stroke-width=".14"/>
<path d="M246.6 104.1h5M246.6 106.7h5M246.6 109.2h5" fill="none" stroke="#000" stroke-width=".25"/>
<path d="M211.6 64.2h2.5M214.1 62.9v2.5M211.6 106.7h2.5M214.1 105.4v2.5M186.8 145v2.5M186.8 146.3h2.5M211.6 151.6h2.5M211.6 149.1h2.5M214.1 146.6v6.3M214.8 147.4v3.5M215.6 148.1v2M216.3 148.9v.5" fill="none" stroke="#f00" stroke-width=".25"/>
<path d="M183.1 58.2l2 2M185.1 58.2l-2 2M183.1 100.6l2 2M185.1 100.6l-2 2" fill="none" stroke="#f00" stroke-width=".14"/>
<circle cx="211.6" cy="149.1" r=".5" fill="#000080"/>
<circle cx="211.6" cy="149.1" r=".5" fill="none" stroke="#000080" stroke-width=".14"/>
<path d="M211.6 104.1h2.5M214.1 101.7v5M214.8 102.4v3.5M215.6 103.2v2M216.3 103.9v.5" fill="none" stroke="#f00" stroke-width=".25"/>
<circle cx="211.6" cy="104.2" r=".5" fill="#000080"/>
<circle cx="211.6" cy="104.2" r=".5" fill="none" stroke="#000080" stroke-width=".14"/>
<path d="M214.1 59.2v5M214.8 59.9v3.5M211.6 61.7h2.5M215.6 60.7v2M216.3 61.4v.5" fill="none" stroke="#f00" stroke-width=".25"/>
<circle cx="211.6" cy="61.7" r=".5" fill="#000080"/>
<circle cx="211.6" cy="61.7" r=".5" fill="none" stroke="#000080" stroke-width=".14"/>
<path d="M90 44.2h2.5M93.8 44.2h2.5M90 86.7h2.5M93.8 86.7h2.5M193.8 84.2h2.5M201.3 84.2h2.5M90 131.6h2.5M93.8 131.6h2.5" fill="none" stroke="#000" stroke-width=".25"/>
<path d="M92.5 42.9v2.5M93.8 42.9v2.5M92.5 85.4v2.5M93.8 85.4v2.5M196.3 83.2h5v2h-5zM92.5 130.4v2.5M93.8 130.4v2.5" fill="none" stroke="#00f" stroke-width=".25"/>
<g fill="none" stroke="#f00" stroke-width=".25">
<path d="M52.8 56.7h7.5M125.8 56.4h5.7M125.8 59.2h5.7M151.5 56.4h2.5M74.3 61.7v13.2h18.2M125.8 63.9h5.7M125.8 61.7h5.7M151.5 61.4h2.5M151.5 66.4h5M125.8 98.9h5.7M151.5 98.9h2.5M209.1 84.2h2.5"/>
<path d="M211.6 81.7v5M212.3 82.4v3.5M213.1 83.2v2M213.8 83.9v.5M125.8 106.4h5.7M125.8 101.6h5.7M125.8 104.1h5.7M151.5 103.9h2.5M151.5 108.9h5M125.8 144.9h5.7M125.8 152.4h5.7M125.8 147.6h5.7"/>
<path d="M125.8 150.1h5.7M151.5 144.9h2.5M151.5 149.9h2.5M151.5 154.9h5"/>
</g>
<circle cx="74.3" cy="61.7" r=".5" fill="#000080"/>
<circle cx="74.3" cy="61.7" r=".5" fill="none" stroke="#000080" stroke-width=".14"/>
<path d="M109.3 59.2v15.7h-6.8" fill="none" stroke="#f00" stroke-width=".25"/>
<circle cx="109.3" cy="59.2" r=".5" fill="#000080"/>
<circle cx="109.3" cy="59.2" r=".5" fill="none" stroke="#000080" stroke-width=".14"/>
<path d="M70.3 56.7h4" fill="none" stroke="#f00" stroke-width=".25"/>
<circle cx="74.3" cy="56.7" r=".5" fill="#000080"/>
<circle cx="74.3" cy="56.7" r=".5" fill="none" stroke="#000080" stroke-width=".14"/>
<path d="M70.3 51.7h4v5h2.2" fill="none" stroke="#f00" stroke-width=".25"/>
<circle cx="74.3" cy="56.7" r=".5" fill="#000080"/>
<circle cx="74.3" cy="56.7" r=".5" fill="none" stroke="#000080" stroke-width=".14"/>
<path d="M57 47.2v4.5h3.3" fill="none" stroke="#f00" stroke-width=".25"/>
<circle cx="57" cy="47.2" r=".5" fill="#000080"/>
<circle cx="57" cy="47.2" r=".5" fill="none" stroke="#000080" stroke-width=".14"/>
<path d="M86.5 47.2h3.5" fill="none" stroke="#f00" stroke-width=".25"/>
<circle cx="86.5" cy="47.2" r=".5" fill="#000080"/>
<circle cx="86.5" cy="47.2" r=".5" fill="none" stroke="#000080" stroke-width=".14"/>
<path d="M86.5 69.2v2h12.3M52.8 98.9h7.5M74.3 103.9v13.2h18.2" fill="none" stroke="#f00" stroke-width=".25"/>
<circle cx="74.3" cy="103.9" r=".5" fill="#000080"/>
<circle cx="74.3" cy="103.9" r=".5" fill="none" stroke="#000080" stroke-width=".14"/>
<path d="M109.3 101.4v15.7h-6.8" fill="none" stroke="#f00" stroke-width=".25"/>
<circle cx="109.3" cy="101.4" r=".5" fill="#000080"/>
<circle cx="109.3" cy="101.4" r=".5" fill="none" stroke="#000080" stroke-width=".14"/>
<path d="M70.3 98.9h4" fill="none" stroke="#f00" stroke-width=".25"/>
<circle cx="74.3" cy="98.9" r=".5" fill="#000080"/>
<circle cx="74.3" cy="98.9" r=".5" fill="none" stroke="#000080" stroke-width=".14"/>
<path d="M70.3 93.9h4v5h2.2" fill="none" stroke="#f00" stroke-width=".25"/>
<circle cx="74.3" cy="98.9" r=".5" fill="#000080"/>
<circle cx="74.3" cy="98.9" r=".5" fill="none" stroke="#000080" stroke-width=".14"/>
<path d="M57 89.4v4.5h3.3" fill="none" stroke="#f00" stroke-width=".25"/>
<circle cx="57" cy="89.4" r=".5" fill="#000080"/>
<circle cx="57" cy="89.4" r=".5" fill="none" stroke="#000080" stroke-width=".14"/>
<path d="M86.5 89.4h3.5" fill="none" stroke="#f00" stroke-width=".25"/>
<circle cx="86.5" cy="89.4" r=".5" fill="#000080"/>
<circle cx="86.5" cy="89.4" r=".5" fill="none" stroke="#000080" stroke-width=".14"/>
<path d="M86.5 111.4v2h12.3M52.8 144.9h7.5M74.3 149.9v13.2h18.2" fill="none" stroke="#f00" stroke-width=".25"/>
<circle cx="74.3" cy="149.9" r=".5" fill="#000080"/>
<circle cx="74.3" cy="149.9" r=".5" fill="none" stroke="#000080" stroke-width=".14"/>
<path d="M109.3 147.4v15.7h-6.8" fill="none" stroke="#f00" stroke-width=".25"/>
<circle cx="109.3" cy="147.4" r=".5" fill="#000080"/>
<circle cx="109.3" cy="147.4" r=".5" fill="none" stroke="#000080" stroke-width=".14"/>
<path d="M70.3 144.9h4" fill="none" stroke="#f00" stroke-width=".25"/>
<circle cx="74.3" cy="144.9" r=".5" fill="#000080"/>
<circle cx="74.3" cy="144.9" r=".5" fill="none" stroke="#000080" stroke-width=".14"/>
<path d="M70.3 139.9h4v5h2.2" fill="none" stroke="#f00" stroke-width=".25"/>
<circle cx="74.3" cy="144.9" r=".5" fill="#000080"/>
<circle cx="74.3" cy="144.9" r=".5" fill="none" stroke="#000080" stroke-width=".14"/>
<path d="M57 135.4v4.5h3.3" fill="none" stroke="#f00" stroke-width=".25"/>
<circle cx="57" cy="135.4" r=".5" fill="#000080"/>
<circle cx="57" cy="135.4" r=".5" fill="none" stroke="#000080" stroke-width=".14"/>
<path d="M86.5 135.4h3.5" fill="none" stroke="#f00" stroke-width=".25"/>
<circle cx="86.5" cy="135.4" r=".5" fill="#000080"/>
<circle cx="86.5" cy="135.4" r=".5" fill="none" stroke="#000080" stroke-width=".14"/>
<g fill="none" stroke="#f00" stroke-width=".25">
<path d="M184.1 59.2h7.5M52.8 61.7h7.5M125.8 66.4h5.7M181.6 61.7h10M181.6 64.2h10M181.6 66.7h10M209.1 64.2h2.5M209.1 66.7h5M184.1 84.2h9.7M203.8 84.2h5.3M52.8 103.9h7.5M125.8 108.9h5.7"/>
<path d="M181.6 104.1h10M181.6 106.7h10M181.6 109.2h10M184.1 101.7h7.5M209.1 106.7h2.5M209.1 109.2h5M239.1 104.1h7.5M239.1 106.7h7.5M239.1 109.2h7.5M52.8 149.9h7.5M86.5 157.4v2h12.3M181.6 149.1h10"/>
<path d="M181.6 151.6h10M181.6 154.1h10M189.3 146.3h2.3v.3M209.1 146.6h2.5v2.5h-2.5M209.1 151.6h2.5M209.1 154.1h5"/>
</g>
<circle cx="211.6" cy="149.1" r=".5" fill="#000080"/>
<circle cx="211.6" cy="149.1" r=".5" fill="none" stroke="#000080" stroke-width=".14"/>
<path d="M90 86.7h-3.5v2.7" fill="none" stroke="#f00" stroke-width=".25"/>
<circle cx="86.5" cy="89.4" r=".5" fill="#000080"/>
<circle cx="86.5" cy="89.4" r=".5" fill="none" stroke="#000080" stroke-width=".14"/>
<path d="M96.3 86.7h2.7v2.7" fill="none" stroke="#f00" stroke-width=".25"/>
<circle cx="99" cy="89.4" r=".5" fill="#000080"/>
<circle cx="99" cy="89.4" r=".5" fill="none" stroke="#000080" stroke-width=".14"/>
<path d="M90 44.2h-3.5v3" fill="none" stroke="#f00" stroke-width=".25"/>
<circle cx="86.5" cy="47.2" r=".5" fill="#000080"/>
<circle cx="86.5" cy="47.2" r=".5" fill="none" stroke="#000080" stroke-width=".14"/>
<path d="M96.3 44.2h2.7v3" fill="none" stroke="#f00" stroke-width=".25"/>
<circle cx="99" cy="47.2" r=".5" fill="#000080"/>
<circle cx="99" cy="47.2" r=".5" fill="none" stroke="#000080" stroke-width=".14"/>
<path d="M90 131.6h-3.5v3.8" fill="none" stroke="#f00" stroke-width=".25"/>
<circle cx="86.5" cy="135.4" r=".5" fill="#000080"/>
<circle cx="86.5" cy="135.4" r=".5" fill="none" stroke="#000080" stroke-width=".14"/>
<path d="M96.3 131.6h2.7v3.8" fill="none" stroke="#f00" stroke-width=".25"/>
<circle cx="99" cy="135.4" r=".5" fill="#000080"/>
<circle cx="99" cy="135.4" r=".5" fill="none" stroke="#000080" stroke-width=".14"/>
<path d="M209.1 59.2h2.5v2.5h-2.5" fill="none" stroke="#f00" stroke-width=".25"/>
<circle cx="211.6" cy="61.7" r=".5" fill="#000080"/>
<circle cx="211.6" cy="61.7" r=".5" fill="none" stroke="#000080" stroke-width=".14"/>
<path d="M209.1 101.7h2.5v2.4h-2.5" fill="none" stroke="#f00" stroke-width=".25"/>
<circle cx="211.6" cy="104.2" r=".5" fill="#000080"/>
<circle cx="211.6" cy="104.2" r=".5" fill="none" stroke="#000080" stroke-width=".14"/>
<path d="M56.5 135.4h30v2" fill="none" stroke="#f00" stroke-width=".25"/>
<circle cx="57" cy="135.4" r=".5" fill="#000080"/>
<circle cx="57" cy="135.4" r=".5" fill="none" stroke="#000080" stroke-width=".14"/>
<circle cx="86.5" cy="135.4" r=".5" fill="#000080"/>
<circle cx="86.5" cy="135.4" r=".5" fill="none" stroke="#000080" stroke-width=".14"/>
<path d="M56.5 89.4h30v2" fill="none" stroke="#f00" stroke-width=".25"/>
<circle cx="57" cy="89.4" r=".5" fill="#000080"/>
<circle cx="57" cy="89.4" r=".5" fill="none" stroke="#000080" stroke-width=".14"/>
<circle cx="86.5" cy="89.4" r=".5" fill="#000080"/>
<circle cx="86.5" cy="89.4" r=".5" fill="none" stroke="#000080" stroke-width=".14"/>
<path d="M56.5 47.2h30v2" fill="none" stroke="#f00" stroke-width=".25"/>
<circle cx="57" cy="47.2" r=".5" fill="#000080"/>
<circle cx="57" cy="47.2" r=".5" fill="none" stroke="#000080" stroke-width=".14"/>
<circle cx="86.5" cy="47.2" r=".5" fill="#000080"/>
<circle cx="86.5" cy="47.2" r=".5" fill="none" stroke="#000080" stroke-width=".14"/>
<path d="M70.3 149.9h6.2" fill="none" stroke="#f00" stroke-width=".25"/>
<circle cx="74.3" cy="149.9" r=".5" fill="#000080"/>
<circle cx="74.3" cy="149.9" r=".5" fill="none" stroke="#000080" stroke-width=".14"/>
<path d="M70.3 103.9h6.2" fill="none" stroke="#f00" stroke-width=".25"/>
<circle cx="74.3" cy="103.9" r=".5" fill="#000080"/>
<circle cx="74.3" cy="103.9" r=".5" fill="none" stroke="#000080" stroke-width=".14"/>
<path d="M70.3 61.7h6.2" fill="none" stroke="#f00" stroke-width=".25"/>
<circle cx="74.3" cy="61.7" r=".5" fill="#000080"/>
<circle cx="74.3" cy="61.7" r=".5" fill="none" stroke="#000080" stroke-width=".14"/>
<path d="M96.3 135.4h4.7" fill="none" stroke="#f00" stroke-width=".25"/>
<circle cx="99" cy="135.4" r=".5" fill="#000080"/>
<circle cx="99" cy="135.4" r=".5" fill="none" stroke="#000080" stroke-width=".14"/>
<path d="M96.3 89.4h4.7" fill="none" stroke="#f00" stroke-width=".25"/>
<circle cx="99" cy="89.4" r=".5" fill="#000080"/>
<circle cx="99" cy="89.4" r=".5" fill="none" stroke="#000080" stroke-width=".14"/>
<path d="M96.3 47.2h4.7" fill="none" stroke="#f00" stroke-width=".25"/>
<circle cx="99" cy="47.2" r=".5" fill="#000080"/>
<circle cx="99" cy="47.2" r=".5" fill="none" stroke="#000080" stroke-width=".14"/>
<path d="M96.5 147.4h18.8" fill="none" stroke="#f00" stroke-width=".25"/>
<circle cx="109.3" cy="147.4" r=".5" fill="#000080"/>
<circle cx="109.3" cy="147.4" r=".5" fill="none" stroke="#000080" stroke-width=".14"/>
<path d="M96.5 101.4h18.8" fill="none" stroke="#f00" stroke-width=".25"/>
<circle cx="109.3" cy="101.4" r=".5" fill="#000080"/>
<circle cx="109.3" cy="101.4" r=".5" fill="none" stroke="#000080" stroke-width=".14"/>
<path d="M96.5 59.2h18.8" fill="none" stroke="#f00" stroke-width=".25"/>
<circle cx="109.3" cy="59.2" r=".5" fill="#000080"/>
<circle cx="109.3" cy="59.2" r=".5" fill="none" stroke="#000080" stroke-width=".14"/>
<g font-size="2.3" fill="#f00">
<text x="43.5" y="47.9">AVCC3V3</text>
<text x="106.5" y="47.9">AGND</text>
<text x="52.7" y="56.2">ASPC</text>
<text x="115.3" y="58.7">AISENSC ASHC</text>
<text x="125.8" y="56">AGHC</text>
<text x="157" y="57.3">AVDRAIN</text>
<text x="52.7" y="61.2">ASNC R10</text>
<text x="95.6" y="65.7">AGND</text>
<text x="125.8" y="61.2">AGLC</text>
<text x="125.8" y="63.4">ASPC</text>
<text x="125.8" y="66">ASNC</text>
<text x="156.5" y="66">AOUTC</text>
<text x="159.5" y="62.2">APGND</text>
<text x="181.6" y="63.7">ASHC</text>
<text x="181.6" y="61.2">AGLC</text>
<text x="214.6" y="65">AVCC3V3</text>
<text x="217" y="62.5">AGND</text>
<text x="181.6" y="66.2">AGHC</text>
<text x="214.1" y="66.2">AISENSC</text>
<text x="184" y="83.7">APGND R12</text>
<text x="214.6" y="84.9">AGND</text>
<text x="43.5" y="90.2">AVCC3V3</text>
<text x="106.5" y="90.2">AGND</text>
<text x="52.7" y="98.4">ASPB</text>
<text x="115.3" y="101">AISENSB ASHB</text>
<text x="125.8" y="98.4">AGHB</text>
<text x="157" y="99.7">AVDRAIN</text>
<text x="52.7" y="103.4">ASNB R15</text>
<text x="95.6" y="107.9">AGND</text>
<text x="125.8" y="103.7">AGLB</text>
<text x="125.8" y="106">ASPB</text>
<text x="159.5" y="104.7">APGND</text>
<text x="181.6" y="106.2">ASHB</text>
<text x="181.6" y="103.7">AGLB</text>
<text x="214.6" y="107.4">AVCC3V3</text>
<text x="217" y="105">AGND</text>
<text x="239" y="103.7">AOUTA</text>
<text x="239" y="106.2">AOUTB</text>
<text x="125.8" y="108.4">ASNB</text>
<text x="156.5" y="108.4">AOUTB</text>
<text x="181.6" y="108.7">AGHB</text>
<text x="214.1" y="108.7">AISENSB</text>
<text x="239" y="108.7">AOUTC</text>
<text x="43.5" y="136.2">AVCC3V3</text>
<text x="106.5" y="136.2">AGND</text>
<text x="52.7" y="144.5">ASPA</text>
<text x="52.7" y="149.5">ASNC R19</text>
<text x="115.3" y="146.9">AISENSA ASHA</text>
<text x="125.8" y="144.5">AGHA</text>
<text x="125.8" y="149.7">AGLA</text>
<text x="157" y="145.7">AVDRAIN</text>
<text x="175.9" y="147.1">AVDRAIN</text>
<text x="181.6" y="148.7">AGLA</text>
<text x="217" y="150">AGND</text>
<text x="95.6" y="153.9">AGND</text>
<text x="125.8" y="151.9">ASPA</text>
<text x="125.8" y="154.4">ASNA</text>
<text x="156.5" y="154.4">AOUTA</text>
<text x="159.5" y="150.7">APGND</text>
<text x="181.6" y="151.1">ASHA</text>
<text x="181.6" y="153.7">AGHA</text>
<text x="214.1" y="153.7">AISENSA</text>
<text x="214.6" y="152.4">AVCC3V3</text>
</g>
<g font-size="2.3" fill="#000080">
<text x="89.7" y="46.7">C6</text>
<text x="89.7" y="43.7">C5</text>
<text x="94.3" y="46.7">0.1uF</text>
<text x="94.3" y="43.7">4.7uF</text>
<text x="62.5" y="50">R8</text>
<text x="70.3" y="50.5">30K/1%</text>
<text x="60.3" y="56.2">R9</text>
<text x="67.7" y="56.2">510R/1</text>
<text x="74.3" y="56.2">%</text>
<text x="68.4" y="61.2">1K/1%</text>
<text x="190.3" y="62.5">SGDBx6-08-23</text>
<text x="202.5" y="62.5">X4P-Hx</text>
<text x="195.3" y="71.2">JP1</text>
<text x="92.5" y="74.4">R11</text>
<text x="100.6" y="74.4">30K/1%</text>
<text x="201.5" y="83.7">0R/1%</text>
<text x="89.7" y="89">C8</text>
<text x="89.7" y="86.2">C7</text>
<text x="94.3" y="89">0.1uF</text>
<text x="94.3" y="86.2">4.7uF</text>
<text x="62.5" y="92.2">R13</text>
<text x="70.3" y="92.7">30K/1%</text>
<text x="60.3" y="98.4">R14</text>
<text x="67.7" y="98.4">510R/1</text>
<text x="74.3" y="98.4">%</text>
<text x="251.5" y="101.2">M1</text>
<text x="68.4" y="103.4">1K/1%</text>
<text x="190.3" y="105">SGDBx6-08-23</text>
<text x="202.5" y="105">X4P-Hx</text>
<text x="195.3" y="113.7">JP2</text>
<text x="251.5" y="113.7">M</text>
<text x="92.5" y="116.7">R16</text>
<text x="100.6" y="116.7">30K/1%</text>
<text x="89.7" y="131.2">C9</text>
<text x="94.3" y="131.2">4.7uF</text>
<text x="89.7" y="134.9">C10</text>
<text x="94.3" y="134.9">0.1uF</text>
<text x="62.5" y="138.2">R17</text>
<text x="70.3" y="138.7">30K/1%</text>
<text x="60.3" y="144.5">R18</text>
<text x="67.7" y="144.5">510R/1</text>
<text x="68.4" y="149.5">1K/1%</text>
<text x="74.3" y="144.5">%</text>
<text x="190.3" y="150">SGDBx6-08-23</text>
<text x="202.5" y="150">X4P-Hx</text>
<text x="195.3" y="158.7">JP3</text>
<text x="92.5" y="162.7">R20</text>
<text x="100.6" y="162.7">30K/1%</text>
</g>
<g font-size="2.3" fill="#800000">
<text x="136.5" y="60">SH</text>
<text x="136.5" y="57.3">GH</text>
<text x="141.6" y="57.3">PWR</text>
<text x="136.5" y="64.7">SP</text>
<text x="136.5" y="62.5">GL PGND</text>
<text x="136.5" y="67.2">SN</text>
<text x="141.9" y="67.2">OUT</text>
<text x="136.5" y="99.7">GH</text>
<text x="141.6" y="99.7">PWR</text>
<text x="136.5" y="107.2">SP</text>
<text x="136.5" y="102.4">SH</text>
<text x="136.5" y="105">GL PGND</text>
<text x="136.5" y="109.7">SN</text>
<text x="141.9" y="109.7">OUT</text>
<text x="136.5" y="148.4">SH</text>
<text x="136.5" y="145.7">GH</text>
<text x="141.6" y="145.7">PWR</text>
<text x="136.5" y="153.2">SP</text>
<text x="136.5" y="155.7">SN</text>
<text x="136.5" y="150.9">GL PGND</text>
<text x="141.9" y="155.7">OUT</text>
</g>
<g font-size="2.2">
<text x="25.7" y="5">1</text>
<text x="74.1" y="5">2</text>
<text x="122.9" y="5">3</text>
<text x="171.6" y="5">4</text>
<text x="220.3" y="5">5</text>
<text x="269.1" y="5">6</text>
<text x="4" y="28.2">A</text>
<text x="291.3" y="28.2">A</text>
<text x="197" y="60">5</text>
<text x="202.4" y="60">4</text>
<text x="197" y="65">7</text>
<text x="202.4" y="65">2</text>
<text x="86.1" y="67.3" transform="rotate(-90 86.1 67.3)">2</text>
<text x="197" y="67.5">8</text>
<text x="202.7" y="67.5">1</text>
<text x="4" y="79.9">B</text>
<text x="291.4" y="79.9">B</text>
<text x="197" y="102.4">5</text>
<text x="197" y="107.5">7</text>
<text x="202.4" y="102.4">4</text>
<text x="202.4" y="107.5">2</text>
<text x="248.4" y="106.2">2</text>
<text x="248.7" y="103.7">1</text>
<text x="253.3" y="105">A</text>
<text x="253.3" y="107.5">B</text>
<text x="86.1" y="109.5" transform="rotate(-90 86.1 109.5)">2</text>
<text x="197" y="110">8</text>
<text x="202.7" y="110">1</text>
<text x="248.4" y="108.7">3</text>
<text x="253.3" y="110">C</text>
<text x="4" y="131.6">C</text>
<text x="291.3" y="131.6">C</text>
<text x="197" y="147.4">5</text>
<text x="202.4" y="147.4">4</text>
<text x="86.1" y="155.5" transform="rotate(-90 86.1 155.5)">2</text>
<text x="197" y="152.4">7</text>
<text x="197" y="155">8</text>
<text x="202.4" y="152.4">2</text>
<text x="202.7" y="155">1</text>
<text x="4" y="183.2">D</text>
<text x="291.3" y="183.2">D</text>
<text x="25.7" y="206.6">1</text>
<text x="74.1" y="206.6">2</text>
<text x="122.9" y="206.6">3</text>
<text x="171.6" y="206.6">4</text>
<text x="220.3" y="206.6">5</text>
<text x="269.1" y="206.6">6</text>
</g>
<g font-size="2.2" fill="#f00">
<text x="86.1" y="52.2" transform="rotate(-90 86.1 52.2)">5</text>
<text x="86.1" y="94.4" transform="rotate(-90 86.1 94.4)">5</text>
<text x="86.1" y="140.4" transform="rotate(-90 86.1 140.4)">5</text>
</g>
<g font-size="2.2" fill="#800">
<text x="78.6" y="56.2">1</text>
<text x="93.5" y="58.7">4</text>
<text x="78.4" y="61.2">3</text>
<text x="78.6" y="98.4">1</text>
<text x="93.5" y="101">4</text>
<text x="78.4" y="103.4">3</text>
<text x="78.4" y="149.5">3</text>
<text x="78.6" y="144.5">1</text>
<text x="93.5" y="146.9">4</text>
</g>
<g font-size="2" fill="#000080">
<text x="80.2" y="52.8">U1</text>
<text x="88" y="52.8">LMV321AIDBVR</text>
<text x="80.2" y="95">U2</text>
<text x="88" y="95">LMV321AIDBVR</text>
<text x="80.2" y="141">U3</text>
<text x="88" y="141">LMV321AIDBVR</text>
</g>
</svg>
